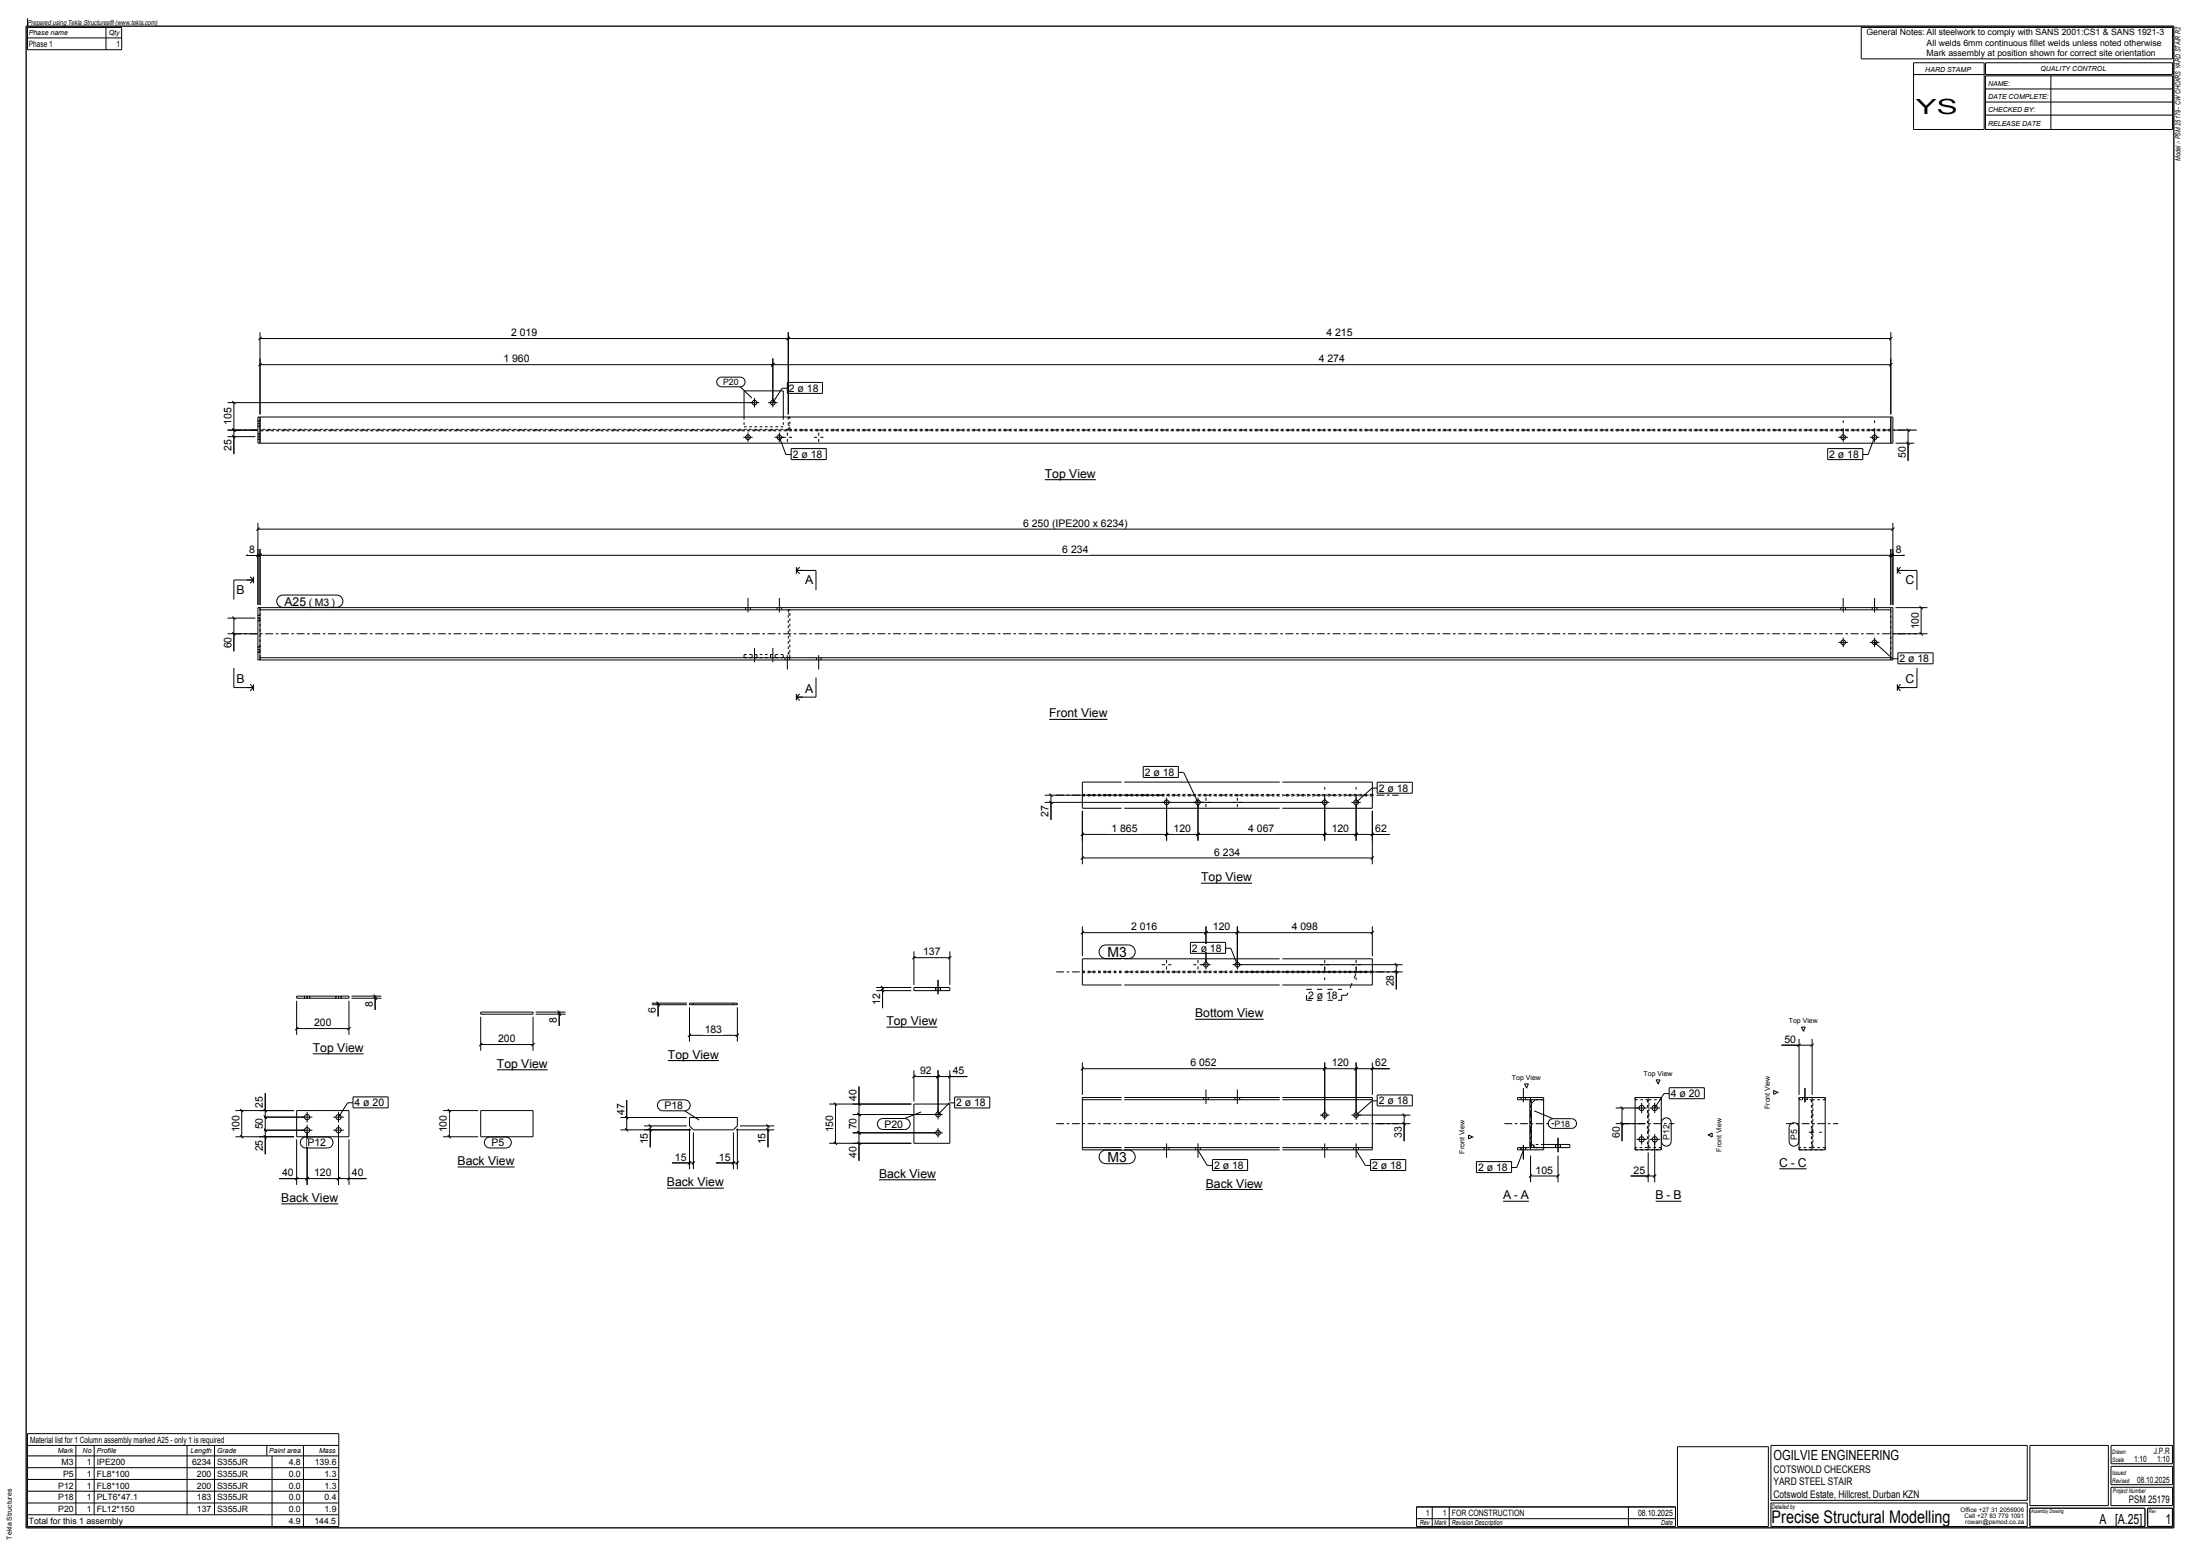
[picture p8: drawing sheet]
<svg xmlns="http://www.w3.org/2000/svg" width="841mm" height="594mm" viewBox="0 0 841 594" stroke-linecap="round" stroke-linejoin="round" font-family="sans-serif">
<path d="M10 10h821v574h-821z" fill="none" stroke="#000" stroke-width=".5"/>
<path d="M401.1 275h22.3" fill="none" stroke="#000" stroke-width=".4"/>
<path d="M401.1 270.7h22.3v3.5h-22.3z" fill-rule="evenodd" fill="#fefefb"/>
<path d="M399.4 183.4h19.5" fill="none" stroke="#000" stroke-width=".4"/>
<path d="M399.4 179.1h19.5v3.5h-19.5z" fill-rule="evenodd" fill="#fefefb"/>
<path d="M574.6 459.2h9.9" fill="none" stroke="#000" stroke-width=".4"/>
<g fill="#fefefb">
<path d="M574.6 454.9h3.1v3.5h-3.1z" fill-rule="evenodd"/>
<path d="M578.8 454.9h1.5v3.5h-1.5z" fill-rule="evenodd"/>
<path d="M581.4 454.9h3.1v3.5h-3.1z" fill-rule="evenodd"/>
</g>
<path d="M582.8 414.3h1.5l-.8 1.5zM561.4 433.9l1.5 .7-1.5 .8zM632.9 459.2h9.9" fill="none" stroke="#000" stroke-width=".4"/>
<g fill="#fefefb">
<path d="M632.9 454.9h3.1v3.5h-3.1z" fill-rule="evenodd"/>
<path d="M637.1 454.9h1.5v3.5h-1.5z" fill-rule="evenodd"/>
<path d="M639.7 454.9h3.1v3.5h-3.1z" fill-rule="evenodd"/>
</g>
<path d="M633.1 412.8h1.5l-.8 1.5zM653 433.8l1.5-.7v1.5zM680.2 446.8h10.4" fill="none" stroke="#000" stroke-width=".4"/>
<g fill="#fefefb">
<path d="M680.2 442.5h3.4v3.5h-3.4z" fill-rule="evenodd"/>
<path d="M684.6 442.5h1.6v3.5h-1.6z" fill-rule="evenodd"/>
<path d="M687.2 442.5h3.4v3.5h-3.4z" fill-rule="evenodd"/>
</g>
<path d="M688.6 392.6h1.5l-.7 1.5zM119.6 402.8h19.4M678 416.8l1.5 .8-1.5 .7z" fill="none" stroke="#000" stroke-width=".4"/>
<path d="M119.6 398.6h19.4v3.5h-19.4z" fill-rule="evenodd" fill="#fefefb"/>
<path d="M107.5 460.2h21.8" fill="none" stroke="#000" stroke-width=".4"/>
<path d="M107.5 455.9h21.8v3.5h-21.8z" fill-rule="evenodd" fill="#fefefb"/>
<path d="M189.9 408.9h19.5" fill="none" stroke="#000" stroke-width=".4"/>
<path d="M189.9 404.7h19.5v3.5h-19.5z" fill-rule="evenodd" fill="#fefefb"/>
<path d="M174.9 446.1h21.8" fill="none" stroke="#000" stroke-width=".4"/>
<path d="M174.9 441.8h21.8v3.5h-21.8z" fill-rule="evenodd" fill="#fefefb"/>
<path d="M255.3 405.4h19.5" fill="none" stroke="#000" stroke-width=".4"/>
<path d="M255.3 401.1h19.5v3.5h-19.5z" fill-rule="evenodd" fill="#fefefb"/>
<path d="M254.9 454.2h21.8" fill="none" stroke="#000" stroke-width=".4"/>
<path d="M254.9 449.9h21.8v3.5h-21.8z" fill-rule="evenodd" fill="#fefefb"/>
<path d="M338.9 392.6h19.4" fill="none" stroke="#000" stroke-width=".4"/>
<path d="M338.9 388.4h19.4v3.5h-19.4z" fill-rule="evenodd" fill="#fefefb"/>
<path d="M336 451h21.8" fill="none" stroke="#000" stroke-width=".4"/>
<path d="M336 446.7h21.8v3.5h-21.8z" fill-rule="evenodd" fill="#fefefb"/>
<path d="M459.2 337.6h19.4" fill="none" stroke="#000" stroke-width=".4"/>
<path d="M459.2 333.3h19.4v3.5h-19.4z" fill-rule="evenodd" fill="#fefefb"/>
<path d="M460.9 454.7h21.8" fill="none" stroke="#000" stroke-width=".4"/>
<path d="M460.9 450.4h21.8v3.5h-21.8z" fill-rule="evenodd" fill="#fefefb"/>
<path d="M456.9 389.6h26.1" fill="none" stroke="#000" stroke-width=".4"/>
<path d="M456.9 385.4h26.1v3.5h-26.1z" fill-rule="evenodd" fill="#fefefb"/>
<g fill="none" stroke="#000" stroke-width=".38" stroke-dasharray="1 1 1 1" stroke-linecap="butt">
<path d="M284.4 159.4v3.7M299.4 159.4v3.7M301.3 159.4v4.7M301.9 159.4h-.6M299.4 163.1h-15M301.3 164.1h.6M301.3 164.1h-201.9M301.9 164.1v-4.7M301.9 162.6h-.6M722.8 164.7h-623.4M722.8 164.1h-420.9M301.3 234.6h.6"/>
<path d="M301.3 233.1v18.3M301.9 233.1h-.6M99.4 251.4v-18.3M284.4 250.2v1.2M284.4 251.4h15M299.4 251.4v-1.2M299.4 250.2h-15M301.3 249.9h.6M301.3 251.4h.6M301.9 251.4v-18.3M722.8 252.3v-20M428.8 304.2h-15"/>
<path d="M428.8 303.7h-15M489.2 304.2h-59.4M489.2 303.7h-59.4M524.6 304.2h-34.4M524.6 303.7h-34.4M428.8 371.2h-15M428.8 371.8h-15M489.2 371.2h-59.4M489.2 371.8h-59.4M524.6 371.2h-34.4M524.6 371.8h-34.4M625.1 419.5v.9"/>
<path d="M635.1 419.5h-10M687.7 419.5h10M687.7 419.5v.9M585.4 421.9v15.3M586.4 438.2v-.7M590.1 437.5h-3.7M590.1 420.4h-3.2M590.1 438.7h-3.2M590.1 438.7h-3.7M625.1 439.5h10M625.1 420.4h4.7M625.1 438.7v.8"/>
<path d="M629.8 420.4v18.3M629.8 438.7h-4.7M630.3 438.7v-18.3M630.3 420.4h4.8M635.1 439.5v-.8M635.1 438.7h-4.8M635.1 420.4v-.9M687.7 420.4h4.8M687.7 438.7v.8M687.7 439.5h10M692.5 420.4v18.3M692.5 438.7h-4.8"/>
<path d="M693 438.7v-18.3M697.7 438.7h-4.7M697.7 420.4h-4.7"/>
</g>
<g fill="none" stroke="#000" stroke-width=".38" stroke-dasharray="2 2" stroke-linecap="butt">
<path d="M703.7 164.7v-.6M704.6 165.7v-5M705.5 164.7v-.6M715.7 164.7v-.6M716.6 165.7v-5M717.5 164.7v-.6M505.5 303.7v.5M506.4 305.8v-5M507.3 303.7v.5M517.5 303.7v.5M518.4 305.8v-5M519.3 303.7v.5"/>
<path d="M505.5 371.8v-.6M506.4 369.6v5M507.3 371.8v-.6M517.5 371.8v-.6M518.4 369.6v5M518.4 372.1l-3.5 8.3M519.3 371.8v-.6M514.9 380.4h-2M691.5 432.8h5M692.5 431.9h.5M692.5 433.7h.5"/>
</g>
<g fill="none" stroke="#000" stroke-width=".38">
<path d="M10.5 10.5h36v8.5h-36zM10.5 7v3M10.5 14.5h36M40.5 10.5v8.5M711.5 10.5h119v12h-119zM731.5 24h27v25.5h-27zM731.5 28.5h27M759 24h71.5v4.5h-71.5zM759 29h71.5v20.5h-71.5zM759 34h71.5M759 39h71.5M784 29v20.5"/>
<path d="M759 44h71.5M99.4 127v31.4M99.4 129.4h623.4M99.4 139.4h623.4M100 128.8l-1.2 1.2M100 138.8l-1.2 1.2M295.4 137v18.7M296 138.8l-1.2 1.2M301.3 127v31.4M301.9 128.8l-1.2 1.2M722.8 127v31.4M723.4 138.8l-1.2 1.2"/>
<path d="M723.4 128.8l-1.2 1.2M87 153.9h203.2M88.8 153.3l1.2 1.2M89.4 153.9v19.7M98.6 159.4h625v10h-625zM99.4 159.4v10M283 147.9l4.5 4.3M284.4 159.4v-10h15v10M288.4 152.1v3.6M293.6 153.9h3.6M301 148.4h-2l-3.6 5.5M722.8 159.4v10"/>
<path d="M87 166.9h10.6M87 164.4h11.4M88.8 163.8l1.2 1.2M88.8 166.3l1.2 1.2M98.6 166.9h.8M98.6 167.9h.8M98.6 165.9h.8M98.6 161.9h.8M98.6 162.9h.8M98.6 160.9h.8M284.1 167.1h3.6M285.9 165.4v3.6"/>
<path d="M296.1 167.1l4.3 .1M297.9 165.4v3.6M297.9 167.1l2.5 6.6h2M301 165.4v1.2M301 167.8v1.2M301.6 167.2h1.2M311.2 167.2h1.2M313 165.4v1.2M313 167.8v1.2M313.6 167.2h1.2M702.8 167.1h3.6M704.6 165.4v3.6"/>
<path d="M714.8 167.1h3.6M716.6 165.4v3.6M716.6 167.1l-2.5 6.6h-2M723.8 164.4h8M724.6 169.4h7.2M728.8 168.8l1.2 1.2M728.8 163.8l1.2 1.2M729.4 164.4v11.7M98.6 199.9v31.4M723.6 199.9v31.4M94.1 212.3h634M98.6 202.3h625"/>
<path d="M99.2 211.7l-1.2 1.2M99.2 201.7l-1.2 1.2M99.4 209.9v21.4M100 211.7l-1.2 1.2M304.4 218h7.5v7.5M722.8 209.9v21.4M723.4 211.7l-1.2 1.2M724.2 211.7l-1.2 1.2M724.2 201.7l-1.2 1.2M725.3 218h7.5v7.5M87 236.3h10.6M88.8 235.7l1.2 1.2"/>
<path d="M89.4 236.3v12.7M96.9 221.7h-7.5v7.5M98.6 232.3h625v20h-625zM98.6 236.3h.8M98.6 237.3h.8M98.6 235.3h.8M99.4 232.3v20M99.4 233.1h623.4M285 232.3v.8M285.9 228.6v5.5M286.8 232.3v.8M297 232.3v.8"/>
<path d="M297.9 228.6v5.5M298.8 232.3v.8M703.7 232.3v.8M704.6 228.6v5.5M705.5 232.3v.8M715.7 232.3v.8M716.6 228.6v5.5M717.5 232.3v.8M722.8 232.3v20M724.6 232.3h12.2M733.8 231.7l1.2 1.2M734.4 232.3v10"/>
<path d="M87 242.3h11.4M88.8 241.7l1.2 1.2M89.4 255.3v7.5h7.5M98.6 248.3h.8M98.6 249.3h.8M98.6 247.3h.8M99.4 251.4h623.4M287.5 250.2v1.2M288.4 247.7v5.5M289.3 250.2v1.2M294.5 250.2v1.2M295.4 247.7v5.5"/>
<path d="M296.3 250.2v1.2M300.1 251.4v.9M301 250.4v5.5M301.9 251.4v.9M311.9 259v7.5h-7.5M312.1 251.4v.9M313 250.4v5.5M313.9 251.4v.9M702.8 245.5h3.6M704.6 243.7v3.6M714.8 245.5h3.6M716.6 243.7v3.6"/>
<path d="M716.6 245.5l6.9 6.3h2M723.8 242.3h13M732.8 255.3v7.5h-7.5M733.8 241.7l1.2 1.2M428.8 298.9h-15v10h15M429.8 298.9h59.4M450.5 295.2h2l5.5 11.5M490.2 298.9h34.4v10h-34.4M399.4 306.7h108.8M399.4 303.9h45.6M401.2 306.1l1.2 1.2M401.2 303.3l1.2 1.2"/>
<path d="M401.8 303.9v9.5M413.8 309.9v20.4M413.8 318.9h117.5M414.4 318.3l-1.2 1.2M429.8 308.9h59.4M446 304.9v16.4M446.6 318.3l-1.2 1.2M458 304.9v16.4M458.6 318.3l-1.2 1.2M461 304.9v1.2M461 307.3v1.2M473 304.9v1.2"/>
<path d="M473 307.3v1.2M506.4 304.9v16.4M507 318.3l-1.2 1.2M516.6 306.7h3.6M518.4 304.9v16.4M519 318.3l-1.2 1.2M524.6 309.9v20.4M525.2 318.3l-1.2 1.2M526.5 301.2h-2l-6.1 5.5M413.8 327.9h110.8M414.4 327.3l-1.2 1.2M525.2 327.3l-1.2 1.2"/>
<path d="M413.8 354.1v11.4M413.8 356.5h110.8M414.4 355.9l-1.2 1.2M461 354.1v16.4M461.6 355.9l-1.2 1.2M473 354.1v16.4M473.6 355.9l-1.2 1.2M524.6 354.1v11.4M525.2 355.9l-1.2 1.2M335 377.5h13.4M335 378.7h13.4M336.8 378.1l1.2 1.2"/>
<path d="M336.8 376.9l1.2 1.2M337.4 377.5v7.9M349.4 363.7v12.8M349.4 377.5h13.7v1.2h-13.7zM349.4 366.1h13.7M350 365.5l-1.2 1.2M357.7 377.5v1.2M358.6 374.5v5.5M359.5 377.5v1.2M363.1 363.7v12.8M363.7 365.5l-1.2 1.2M428.8 366.5h-15v10h15"/>
<path d="M429.8 366.5h59.4M429.8 376.5h59.4M444.2 368.7h1.2M446 366.9v1.2M446 369.3v1.2M446.6 368.7h1.2M456.2 368.7h1.2M458 366.9v1.2M458 369.3v1.2M462.8 368.7h-4.2M468.5 362.5h2l2.5 6.2M471.2 368.7h65"/>
<path d="M474 371.5h62.2M490.2 366.5h34.4v10h-34.4M506.4 366.9v1.2M506.4 369.3v1.2M518.4 366.9v1.2M518.4 369.3v1.2M533.2 370.9l1.2 1.2M533.2 368.1l1.2 1.2M533.8 368.7v9.5M113.4 380.8h20v.8h-20zM113.4 382.6v13M113.4 393.2h20"/>
<path d="M114 392.6l-1.2 1.2M116.4 380.8v.8M117.4 380.8v.8M118.4 380.8v.8M128.4 380.8v.8M129.4 380.8v.8M130.4 380.8v.8M133.4 382.6v13M134 392.6l-1.2 1.2M134.4 380.8h11.4M134.4 381.6h11.4M142.8 381l1.2 1.2"/>
<path d="M142.8 380.2l1.2 1.2M143.4 380.8v5.2M183.8 386.9h20v.8h-20zM183.8 388.7v13M183.8 399.3h20M184.4 398.7l-1.2 1.2M203.8 388.7v13M204.4 398.7l-1.2 1.2M204.8 387.7h11.4M204.8 386.9h11.4M213.2 387.1l1.2 1.2M213.2 386.3l1.2 1.2"/>
<path d="M213.8 386.9v5.2M249.2 384h13.4M249.2 383.4h13.4M251 383.4l1.2 1.2M251 382.8l1.2 1.2M251.6 383.4v5.1M263.6 383.4h18.3v.6h-18.3zM263.6 385v13.1M263.6 395.7h18.3M264.2 395.1l-1.2 1.2M265.1 383.4v.6M280.4 383.4v.6"/>
<path d="M281.9 385v13.1M282.5 395.1l-1.2 1.2M681 399.5h11.7M687.7 397.1v21.4M688.3 398.9l-1.2 1.2M692.7 397.1v21.4M693.3 398.9l-1.2 1.2M101.4 417.8v23.4M328.4 415.3v28.4M349.4 409.1v11.9M349.4 411.5h20.4M350 410.9l-1.2 1.2"/>
<path d="M358.6 409.1v18.7M359.2 410.9l-1.2 1.2M363.1 409.1v11.9M363.7 410.9l-1.2 1.2M413.8 406.1v12.4M413.8 408.5h117.5M414.4 407.9l-1.2 1.2M428.8 419.5h-15v20h15M429.8 419.5h59.4M460.1 419.5v.9M461 416.5v5.5M461.9 419.5v.9"/>
<path d="M472.1 419.5v.9M473 416.5v5.5M473.9 419.5v.9M490.2 419.5h34.4v20h-34.4M506.4 406.1v21.9M507 407.9l-1.2 1.2M518.4 406.1v21.9M519 407.9l-1.2 1.2M524.6 406.1v12.4M525.2 407.9l-1.2 1.2M581.4 419.5v.9M582.3 415.9v5.5"/>
<path d="M583.2 419.5v.9M625.1 419.5h10v20h-10zM638.1 418h-2l-3.5 5.5M687.7 419.5h10v20h-10zM689.1 419.5v.9M690 415.9v5.5M690.9 419.5v.9M90 424.5h22.4M90 434.5h22.4M91.8 433.9l1.2 1.2M91.8 423.9l1.2 1.2M92.4 424.5v10"/>
<path d="M99 432h20.4M99 427h20.4M100.8 426.4l1.2 1.2M100.8 423.9l1.2 1.2M100.8 431.4l1.2 1.2M100.8 433.9l1.2 1.2M113.4 424.5h20v10h-20zM113.4 435.5v17.4M117.4 425v4M117.4 430v22.9M127.4 432h4M127.4 427h4"/>
<path d="M129.4 425v4M129.4 430v22.9M133.4 435.5v17.4M134.9 421.5h-2l-3.5 5.5M169.4 424.5h13.4M169.4 434.5h13.4M171.2 433.9l1.2 1.2M171.2 423.9l1.2 1.2M171.8 424.5v10M183.8 424.5h20v10h-20zM237.2 431.9h26.9M237.2 427.2h25.4"/>
<path d="M239 431.3l1.2 1.2M239 426.6l1.2 1.2M239.6 420.5v11.4M246.2 430.4h16.4M248 431.3l1.2 1.2M248 429.8l1.2 1.2M248.6 430.4v8.2M261.7 424.6l5.6 3.5M263.6 427.2h18.3v3.2l-1.5 1.5h-15.3l-1.5-1.5zM263.6 431.4v15.5M265.1 432.9v14M280.4 432.9v14"/>
<path d="M281.4 431.9h14.6M281.9 431.4v15.5M282.9 430.4h13.1M293 431.3l1.2 1.2M293 429.8l1.2 1.2M293.6 430.4v8.2M317 422h31.4M317 437h31.4M318.8 436.4l1.2 1.2M318.8 421.4l1.2 1.2M319.4 422v15M326 426h34.4"/>
<path d="M326 433h34.4M327.8 425.4l1.2 1.2M327.8 421.4l1.2 1.2M327.8 436.4l1.2 1.2M327.8 432.4l1.2 1.2M349.4 422h13.7v15h-13.7zM352.1 425l-6.3 2.5M358.6 431.2v3.6M364.9 421.6h-2l-4.3 4.4M413.8 438.7h15M413.8 420.4h15M429.8 438.7h59.4"/>
<path d="M429.8 439.5h59.4M429.8 420.4h59.4M445.1 438.7v.8M446 437.1v5.5M446.9 438.7v.8M457.1 438.7v.8M458 437.1v5.5M458 439.7l3.5 5.8h2M458.9 438.7v.8M490.2 438.7h34.4M490.2 420.4h34.4M504.6 426.2h3.6"/>
<path d="M505.5 438.7v.8M506.4 437.1v5.5M507.3 438.7v.8M516.6 426.2h22.6M517.5 438.7v.8M518.4 437.1v5.5M518.4 439.7l3.5 5.8h2M519.3 438.7v.8M525.6 429.5h13.6M526.5 420.8h-2l-6.1 5.4M536.2 428.9l1.2 1.2M536.2 425.6l1.2 1.2"/>
<path d="M536.8 426.2v10M581.4 438.7v.8M582.3 437.7v5.5M582.3 439.7l-2.5 6.6h-2M583.2 438.7v.8M585.4 437.2l1.5 1.5M586.4 438.2v.5M586.5 424.6l7.2 3M586.9 420.4l-1.5 1.5M590.1 437.5h10v1.2h-14.7v-18.3h4.7v-.9h-10v.9h4.7v18.3h-4.7v.8h10v-.8M590.1 420.4v18.3M594.7 437.5v1.2"/>
<path d="M595.6 434.9v5.5M596.5 437.5v1.2M617.7 423.5h11.9M617.7 429.5h11.1M619.5 428.9l1.2 1.2M619.5 422.9l1.2 1.2M620.1 423.5v12.7M625.6 435.5h4M627.6 421.5v4M627.6 433.5v4M630.6 423.5h4M630.6 435.5h4"/>
<path d="M632.6 421.5v4M632.6 433.5v18.4M697.7 438.7h.1M697.7 420.4h.1M106.7 450.5h33.4M114 449.9l-1.2 1.2M118 449.9l-1.2 1.2M130 449.9l-1.2 1.2M134 449.9l-1.2 1.2M256.9 444.5h8.2M264.2 443.9l-1.2 1.2M265.7 443.9l-1.2 1.2"/>
<path d="M273.7 444.5h8.2M281 443.9l-1.2 1.2M282.5 443.9l-1.2 1.2M585.1 449.5h10.5M585.1 441.7v10.2M585.7 448.9l-1.2 1.2M595.6 441.7v10.2M596.2 448.9l-1.2 1.2M623.4 449.5h9.2M630.1 440.5v11.4M630.7 448.9l-1.2 1.2M633.2 448.9l-1.2 1.2"/>
<path d="M10.5 548h119v35.5h-119zM10.5 552.5h119M10.5 556.5h119M29 552.5v26.5M36 552.5v26.5M71.5 552.5v26.5M82 552.5v26.5M102 552.5v4M104 556.5v27M116 552.5v31M641.2 553h34.8v30.5h-34.8zM677 552.5h98v21h-98z"/>
<path d="M776 552.5h30v23h-30zM807 552.5h23.5v7h-23.5zM10.5 561h119M10.5 565.5h119M10.5 570h119M10.5 574.5h119M10.5 579h119M541.5 576h99v7.5h-99zM547.5 576v7.5M554 576v7.5M622.5 576v7.5M677 574.5h98v9h-98z"/>
<path d="M807 560.5h23.5v7h-23.5zM807 568.5h23.5v7h-23.5zM541.5 580.5h99M628 583.5h.1"/>
<circle cx="288.4" cy="153.9" r=".9"/>
<circle cx="295.4" cy="153.9" r=".9"/>
<circle cx="285.9" cy="167.1" r=".9"/>
<circle cx="297.9" cy="167.1" r=".9"/>
<circle cx="704.6" cy="167.1" r=".9"/>
<circle cx="716.6" cy="167.1" r=".9"/>
<circle cx="704.6" cy="245.5" r=".9"/>
<circle cx="716.6" cy="245.5" r=".9"/>
<circle cx="446" cy="306.7" r=".9"/>
<circle cx="458" cy="306.7" r=".9"/>
<circle cx="506.4" cy="306.7" r=".9"/>
<circle cx="518.4" cy="306.7" r=".9"/>
<circle cx="461" cy="368.7" r=".9"/>
<circle cx="473" cy="368.7" r=".9"/>
<circle cx="117.4" cy="432" r="1"/>
<circle cx="117.4" cy="427" r="1"/>
<circle cx="129.4" cy="432" r="1"/>
<circle cx="129.4" cy="427" r="1"/>
<circle cx="358.6" cy="433" r=".9"/>
<circle cx="358.6" cy="426" r=".9"/>
<circle cx="506.4" cy="426.2" r=".9"/>
<circle cx="518.4" cy="426.2" r=".9"/>
<circle cx="627.6" cy="423.5" r="1"/>
<circle cx="627.6" cy="435.5" r="1"/>
<circle cx="632.6" cy="423.5" r="1"/>
<circle cx="632.6" cy="435.5" r="1"/>
</g>
<g fill="none" stroke="#000" stroke-width=".38" stroke-dasharray="3 1 1 1" stroke-linecap="butt">
<path d="M89.4 164.4h643.4M89.4 242.3h643.4M403.8 303.9h25M429.8 303.9h59.4M490.2 303.9h44.4M403.8 371.5h25M429.8 371.5h59.4M490.2 371.5h44.4M403.8 429.5h25M429.8 429.5h59.4M490.2 429.5h44.4M575.1 429.5h20"/>
<path d="M585.1 439.5v-20M620.1 429.5h20M630.1 439.5v-20M682.7 429.5h20M692.7 439.5v-20"/>
</g>
<path d="M776 576.5h44v7h-44zM821 576.5h9.5v7h-9.5z" fill="none" stroke="#000" stroke-width=".5"/>
<g fill="#fefefb">
<path d="M405.5 207.8h11.2v4.2h-11.2z" fill-rule="evenodd"/>
<path d="M729.9 233.3h4.2v7.9h-4.2z" fill-rule="evenodd"/>
<path d="M307.8 261.2h3.1v3.5h-3.1z" fill-rule="evenodd"/>
</g>
<path d="M304.4 266.5h2.5M304.4 266.5l1.3 1.2M304.4 265.2v2.5M305.7 265.2l-1.3 1.3" fill="none" stroke="#000" stroke-width=".4"/>
<path d="M307.8 219.8h3.1v3.5h-3.1z" fill-rule="evenodd" fill="#fefefb"/>
<path d="M304.4 218h2.5M304.4 218l1.3 1.3M304.4 216.8v2.5M305.7 216.8l-1.3 1.2" fill="none" stroke="#000" stroke-width=".4"/>
<path d="M90.4 223.4h3.1v3.5h-3.1z" fill-rule="evenodd" fill="#fefefb"/>
<path d="M94.4 221.7h2.5M95.7 220.4l1.2 1.3M96.9 220.4v2.5M96.9 221.7l-1.2 1.2" fill="none" stroke="#000" stroke-width=".4"/>
<path d="M90.4 257.6h3.1v3.5h-3.1z" fill-rule="evenodd" fill="#fefefb"/>
<path d="M94.4 262.8h2.5M95.7 261.6l1.2 1.2M96.9 261.6v2.5M96.9 262.8l-1.2 1.3" fill="none" stroke="#000" stroke-width=".4"/>
<path d="M728.4 257.6h3.4v3.5h-3.4z" fill-rule="evenodd" fill="#fefefb"/>
<path d="M725.3 262.8h2.5M725.3 262.8l1.2 1.3M725.3 261.6v2.5M726.5 261.6l-1.2 1.2" fill="none" stroke="#000" stroke-width=".4"/>
<path d="M728.4 219.8h3.4v3.5h-3.4z" fill-rule="evenodd" fill="#fefefb"/>
<path d="M725.3 218h2.5M725.3 218l1.2 1.3M725.3 216.8v2.5M726.5 216.8l-1.2 1.2" fill="none" stroke="#000" stroke-width=".4"/>
<g fill="#fefefb">
<path d="M108.7 228.1h8.3v3.5h-8.3z" fill-rule="evenodd"/>
<path d="M108.7 228.1h8.3v3.5h-8.3z" fill-rule="evenodd"/>
<path d="M118.1 228.6h1.3v3h-1.3z" fill-rule="evenodd"/>
<path d="M118.1 228.6h1.3v3h-1.3z" fill-rule="evenodd"/>
<path d="M120.3 228.6h5.6v3h-5.6z" fill-rule="evenodd"/>
<path d="M120.3 228.6h5.6v3h-5.6z" fill-rule="evenodd"/>
<path d="M126.8 228.6h1.3v3h-1.3z" fill-rule="evenodd"/>
<path d="M126.8 228.6h1.3v3h-1.3z" fill-rule="evenodd"/>
</g>
<path d="M106.7 228l1.4-.5h20.6a2.35 2.35 0 0 1 2.4 2.3 2.35 2.35 0 0 1-2.4 2.4h-20.6a2.35 2.35 0 0 1-2.2-1.6 2.35 2.35 0 0 1 .8-2.6z" fill="none" stroke="#000" stroke-width=".38"/>
<g fill="#fefefb">
<path d="M726.1 250.1h11.4v3h-11.4z" fill-rule="evenodd"/>
<path d="M726.1 250.1h11.4v3h-11.4z" fill-rule="evenodd"/>
</g>
<path d="M738.4 250.1v3" fill="none" stroke="#fefefb" stroke-width=".38"/>
<path d="M725.5 249.5h13.5v4.2h-13.5z" fill="none" stroke="#000" stroke-width=".38"/>
<g fill="#fefefb">
<path d="M84.9 242.8h4.2v5.6h-4.2z" fill-rule="evenodd"/>
<path d="M724.1 207.8h3.4v4.2h-3.4z" fill-rule="evenodd"/>
<path d="M94.7 207.8h3.4v4.2h-3.4z" fill-rule="evenodd"/>
<path d="M390.5 197.8h41.2v4.2h-41.2z" fill-rule="evenodd"/>
<path d="M194.8 124.9h11.2v4.2h-11.2z" fill-rule="evenodd"/>
<path d="M191.8 134.9h11.2v4.2h-11.2z" fill-rule="evenodd"/>
<path d="M303 172.1h11.4v3h-11.4z" fill-rule="evenodd"/>
<path d="M303 172.1h11.4v3h-11.4z" fill-rule="evenodd"/>
</g>
<path d="M315.3 172.1v3" fill="none" stroke="#fefefb" stroke-width=".38"/>
<path d="M302.4 171.5h13.5v4.2h-13.5z" fill="none" stroke="#000" stroke-width=".38"/>
<g fill="#fefefb">
<path d="M276.4 144.8h6v2.5h-6z" fill-rule="evenodd"/>
<path d="M276.4 144.8h6v2.5h-6z" fill-rule="evenodd"/>
</g>
<path d="M274.5 144.7l1.3-.5h7.2a1.85 1.85 0 0 1 1.8 1.8 1.85 1.85 0 0 1-1.8 1.9h-7.2a1.85 1.85 0 0 1-1.7-1.2 1.85 1.85 0 0 1 .4-2z" fill="none" stroke="#000" stroke-width=".38"/>
<g fill="#fefefb">
<path d="M699.3 172.1h11.3v3h-11.3z" fill-rule="evenodd"/>
<path d="M699.3 172.1h11.3v3h-11.3z" fill-rule="evenodd"/>
</g>
<path d="M711.5 172.1v3" fill="none" stroke="#fefefb" stroke-width=".38"/>
<path d="M698.7 171.5h13.4v4.2h-13.4z" fill="none" stroke="#000" stroke-width=".38"/>
<g fill="#fefefb">
<path d="M301.6 146.8h11.3v3h-11.3z" fill-rule="evenodd"/>
<path d="M301.6 146.8h11.3v3h-11.3z" fill-rule="evenodd"/>
</g>
<path d="M313.8 146.8v3" fill="none" stroke="#fefefb" stroke-width=".38"/>
<path d="M301 146.2h13.4v4.2h-13.4z" fill="none" stroke="#000" stroke-width=".38"/>
<g fill="#fefefb">
<path d="M724.9 169.9h4.2v5.7h-4.2z" fill-rule="evenodd"/>
<path d="M84.9 155.2h4.2v7.9h-4.2z" fill-rule="evenodd"/>
<path d="M84.9 167.4h4.2v5.7h-4.2z" fill-rule="evenodd"/>
<path d="M503.5 134.9h11.2v4.2h-11.2z" fill-rule="evenodd"/>
<path d="M506.5 124.9h11.2v4.2h-11.2z" fill-rule="evenodd"/>
<path d="M594.3 428.2h5.9v2.5h-5.9z" fill-rule="evenodd"/>
<path d="M594.3 428.2h5.9v2.5h-5.9z" fill-rule="evenodd"/>
</g>
<path d="M592.4 428.2l1.3-.6h7.1a1.85 1.85 0 0 1 1.9 1.9 1.85 1.85 0 0 1-1.9 1.8h-7.1a1.85 1.85 0 0 1-1.7-1.1 1.85 1.85 0 0 1 .4-2z" fill="none" stroke="#000" stroke-width=".38"/>
<g fill="#fefefb">
<path d="M565 444.6h11.3v3h-11.3z" fill-rule="evenodd"/>
<path d="M565 444.6h11.3v3h-11.3z" fill-rule="evenodd"/>
</g>
<path d="M577.2 444.6v3" fill="none" stroke="#fefefb" stroke-width=".38"/>
<path d="M564.4 444h13.4v4.2h-13.4z" fill="none" stroke="#000" stroke-width=".38"/>
<g fill="#fefefb">
<path d="M586.4 445h7.9v4.2h-7.9z" fill-rule="evenodd"/>
<path d="M635.8 429.7h2.5v6h-2.5z" fill-rule="evenodd"/>
<path d="M635.8 429.7h2.5v6h-2.5z" fill-rule="evenodd"/>
</g>
<path d="M635.7 427.8a1.85 1.85 0 0 1 2-.4 1.85 1.85 0 0 1 1.2 1.7v7.2a1.85 1.85 0 0 1-1.9 1.8 1.85 1.85 0 0 1-1.8-1.8v-7.2z" fill="none" stroke="#000" stroke-width=".38"/>
<g fill="#fefefb">
<path d="M638.7 416.4h11.3v3h-11.3z" fill-rule="evenodd"/>
<path d="M638.7 416.4h11.3v3h-11.3z" fill-rule="evenodd"/>
</g>
<path d="M650.9 416.4v3" fill="none" stroke="#fefefb" stroke-width=".38"/>
<path d="M638.1 415.8h13.4v4.2h-13.4z" fill="none" stroke="#000" stroke-width=".38"/>
<g fill="#fefefb">
<path d="M615.6 430h4.2v5.7h-4.2z" fill-rule="evenodd"/>
<path d="M623.9 445h5.6v4.2h-5.6z" fill-rule="evenodd"/>
<path d="M684.5 431.6h2.5v4.1h-2.5z" fill-rule="evenodd"/>
<path d="M684.5 431.6h2.5v4.1h-2.5z" fill-rule="evenodd"/>
</g>
<path d="M684.5 429.7a1.85 1.85 0 0 1 2-.4 1.85 1.85 0 0 1 1.1 1.7v5.3a1.85 1.85 0 0 1-1.8 1.8 1.85 1.85 0 0 1-1.9-1.8v-5.3z" fill="none" stroke="#000" stroke-width=".38"/>
<g fill="#fefefb">
<path d="M681.6 395h5.6v4.2h-5.6z" fill-rule="evenodd"/>
<path d="M138.9 382.1h4.2v3.4h-4.2z" fill-rule="evenodd"/>
<path d="M119.5 388.7h7.8v4.2h-7.8z" fill-rule="evenodd"/>
<path d="M135.5 419.9h11.4v3h-11.4z" fill-rule="evenodd"/>
<path d="M135.5 419.9h11.4v3h-11.4z" fill-rule="evenodd"/>
</g>
<path d="M147.8 419.9v3" fill="none" stroke="#fefefb" stroke-width=".38"/>
<path d="M134.9 419.3h13.5v4.2h-13.5z" fill="none" stroke="#000" stroke-width=".38"/>
<g fill="#fefefb">
<path d="M96.9 418.3h4.2v5.7h-4.2z" fill-rule="evenodd"/>
<path d="M117.5 435.2h7.1v3h-7.1z" fill-rule="evenodd"/>
<path d="M117.5 435.2h7.1v3h-7.1z" fill-rule="evenodd"/>
</g>
<path d="M115.4 435.2l1.5-.6h8.3a2.1 2.1 0 0 1 2.1 2.1 2.1 2.1 0 0 1-2.1 2.1h-8.3a2.1 2.1 0 0 1-1.9-1.3 2.1 2.1 0 0 1 .4-2.3z" fill="none" stroke="#000" stroke-width=".38"/>
<g fill="#fefefb">
<path d="M96.9 426.7h4.2v5.6h-4.2z" fill-rule="evenodd"/>
<path d="M96.9 435h4.2v5.7h-4.2z" fill-rule="evenodd"/>
<path d="M87.9 425.6h4.2v7.8h-4.2z" fill-rule="evenodd"/>
<path d="M133.9 446h5.7v4.2h-5.7z" fill-rule="evenodd"/>
<path d="M119.5 446h7.8v4.2h-7.8z" fill-rule="evenodd"/>
<path d="M107.2 446h5.7v4.2h-5.7z" fill-rule="evenodd"/>
<path d="M189.8 394.8h7.9v4.2h-7.9z" fill-rule="evenodd"/>
<path d="M209.3 388.2h4.2v3.4h-4.2z" fill-rule="evenodd"/>
<path d="M187.9 435.2h4.9v3h-4.9z" fill-rule="evenodd"/>
<path d="M187.9 435.2h4.9v3h-4.9z" fill-rule="evenodd"/>
</g>
<path d="M185.8 435.2l1.5-.6h6.1a2.1 2.1 0 0 1 2.1 2.1 2.1 2.1 0 0 1-2.1 2.1h-6.1a2.1 2.1 0 0 1-2-1.3 2.1 2.1 0 0 1 .5-2.3z" fill="none" stroke="#000" stroke-width=".38"/>
<g fill="#fefefb">
<path d="M167.3 425.6h4.2v7.8h-4.2z" fill-rule="evenodd"/>
<path d="M268.8 391.2h7.9v4.2h-7.9z" fill-rule="evenodd"/>
<path d="M247.1 384.6h4.2v3.4h-4.2z" fill-rule="evenodd"/>
<path d="M244.1 432.4h4.2v5.6h-4.2z" fill-rule="evenodd"/>
<path d="M254 421h7.1v3h-7.1z" fill-rule="evenodd"/>
<path d="M254 421h7.1v3h-7.1z" fill-rule="evenodd"/>
</g>
<path d="M251.9 421l1.5-.6h8.3a2.1 2.1 0 0 1 2.1 2.1 2.1 2.1 0 0 1-2.1 2.1h-8.3a2.1 2.1 0 0 1-1.9-1.3 2.1 2.1 0 0 1 .4-2.3z" fill="none" stroke="#000" stroke-width=".38"/>
<g fill="#fefefb">
<path d="M289.1 432.4h4.2v5.6h-4.2z" fill-rule="evenodd"/>
<path d="M274.2 440h5.6v4.2h-5.6z" fill-rule="evenodd"/>
<path d="M257.4 440h5.6v4.2h-5.6z" fill-rule="evenodd"/>
<path d="M235.1 421h4.2v5.6h-4.2z" fill-rule="evenodd"/>
<path d="M332.9 379.2h4.2v5.6h-4.2z" fill-rule="evenodd"/>
<path d="M352.3 361.6h7.9v4.2h-7.9z" fill-rule="evenodd"/>
<path d="M323.9 415.8h4.2v5.7h-4.2z" fill-rule="evenodd"/>
<path d="M323.9 437.5h4.2v5.7h-4.2z" fill-rule="evenodd"/>
<path d="M365.5 419.9h11.4v3h-11.4z" fill-rule="evenodd"/>
<path d="M365.5 419.9h11.4v3h-11.4z" fill-rule="evenodd"/>
</g>
<path d="M377.8 419.9v3" fill="none" stroke="#fefefb" stroke-width=".38"/>
<path d="M364.9 419.3h13.5v4.2h-13.5z" fill="none" stroke="#000" stroke-width=".38"/>
<g fill="#fefefb">
<path d="M338.1 428.1h7.1v3h-7.1z" fill-rule="evenodd"/>
<path d="M338.1 428.1h7.1v3h-7.1z" fill-rule="evenodd"/>
</g>
<path d="M336 428.2l1.5-.7h8.3a2.1 2.1 0 0 1 2.1 2.1 2.1 2.1 0 0 1-2.1 2.1h-8.3a2.1 2.1 0 0 1-1.9-1.3 2.1 2.1 0 0 1 .4-2.2z" fill="none" stroke="#000" stroke-width=".38"/>
<g fill="#fefefb">
<path d="M323.9 426.7h4.2v5.6h-4.2z" fill-rule="evenodd"/>
<path d="M314.9 425.6h4.2v7.8h-4.2z" fill-rule="evenodd"/>
<path d="M363.6 407h5.7v4.2h-5.7z" fill-rule="evenodd"/>
<path d="M351.2 407h5.6v4.2h-5.6z" fill-rule="evenodd"/>
<path d="M397.3 307.2h4.2v5.7h-4.2z" fill-rule="evenodd"/>
<path d="M437.6 293.6h11.4v3h-11.4z" fill-rule="evenodd"/>
<path d="M437.6 293.6h11.4v3h-11.4z" fill-rule="evenodd"/>
</g>
<path d="M449.9 293.6v3" fill="none" stroke="#fefefb" stroke-width=".38"/>
<path d="M437 293h13.5v4.2h-13.5z" fill="none" stroke="#000" stroke-width=".38"/>
<g fill="#fefefb">
<path d="M527.1 299.6h11.3v3h-11.3z" fill-rule="evenodd"/>
<path d="M527.1 299.6h11.3v3h-11.3z" fill-rule="evenodd"/>
</g>
<path d="M539.3 299.6v3" fill="none" stroke="#fefefb" stroke-width=".38"/>
<path d="M526.5 299h13.4v4.2h-13.4z" fill="none" stroke="#000" stroke-width=".38"/>
<g fill="#fefefb">
<path d="M525.1 314.4h5.7v4.3h-5.7z" fill-rule="evenodd"/>
<path d="M508.5 314.4h7.8v4.3h-7.8z" fill-rule="evenodd"/>
<path d="M476.6 314.4h11.2v4.3h-11.2z" fill-rule="evenodd"/>
<path d="M448 314.4h7.9v4.3h-7.9z" fill-rule="evenodd"/>
<path d="M424.3 314.4h11.2v4.3h-11.2z" fill-rule="evenodd"/>
<path d="M463.6 323.4h11.2v4.2h-11.2z" fill-rule="evenodd"/>
<path d="M454.5 404h11.2v4.2h-11.2z" fill-rule="evenodd"/>
<path d="M532.3 430h4.2v5.7h-4.2z" fill-rule="evenodd"/>
<path d="M423.4 440.2h7.4v4h-7.4z" fill-rule="evenodd"/>
<path d="M423.4 440.2h7.4v4h-7.4z" fill-rule="evenodd"/>
</g>
<path d="M420.7 440.6l.9-.7 1.2-.3h8.6a2.6 2.6 0 0 1 2.6 2.6 2.6 2.6 0 0 1-2.6 2.6h-8.6a2.6 2.6 0 0 1-2.4-1.5 2.6 2.6 0 0 1 .3-2.7z" fill="none" stroke="#000" stroke-width=".38"/>
<g fill="#fefefb">
<path d="M464.1 443.8h11.3v3h-11.3z" fill-rule="evenodd"/>
<path d="M464.1 443.8h11.3v3h-11.3z" fill-rule="evenodd"/>
</g>
<path d="M476.3 443.8v3" fill="none" stroke="#fefefb" stroke-width=".38"/>
<path d="M463.5 443.2h13.4v4.2h-13.4z" fill="none" stroke="#000" stroke-width=".38"/>
<g fill="#fefefb">
<path d="M524.5 443.8h11.4v3h-11.4z" fill-rule="evenodd"/>
<path d="M524.5 443.8h11.4v3h-11.4z" fill-rule="evenodd"/>
</g>
<path d="M536.8 443.8v3" fill="none" stroke="#fefefb" stroke-width=".38"/>
<path d="M523.9 443.2h13.5v4.2h-13.5z" fill="none" stroke="#000" stroke-width=".38"/>
<g fill="#fefefb">
<path d="M527.1 419.1h11.3v3h-11.3z" fill-rule="evenodd"/>
<path d="M527.1 419.1h11.3v3h-11.3z" fill-rule="evenodd"/>
</g>
<path d="M539.3 419.1v3" fill="none" stroke="#fefefb" stroke-width=".38"/>
<path d="M526.5 418.5h13.4v4.2h-13.4z" fill="none" stroke="#000" stroke-width=".38"/>
<g fill="#fefefb">
<path d="M525.1 404h5.7v4.2h-5.7z" fill-rule="evenodd"/>
<path d="M508.5 404h7.8v4.2h-7.8z" fill-rule="evenodd"/>
<path d="M529.3 372h4.2v5.7h-4.2z" fill-rule="evenodd"/>
<path d="M431.8 352h11.2v4.2h-11.2z" fill-rule="evenodd"/>
<path d="M463.1 352h7.8v4.2h-7.8z" fill-rule="evenodd"/>
<path d="M423.4 361.8h7.4v4h-7.4z" fill-rule="evenodd"/>
<path d="M423.4 361.8h7.4v4h-7.4z" fill-rule="evenodd"/>
</g>
<path d="M420.7 362.2l.9-.7 1.2-.3h8.6a2.6 2.6 0 0 1 2.6 2.6 2.6 2.6 0 0 1-2.6 2.6h-8.6a2.6 2.6 0 0 1-2.4-1.5 2.6 2.6 0 0 1 .3-2.7z" fill="none" stroke="#000" stroke-width=".38"/>
<g fill="#fefefb">
<path d="M500.1 378.8h11.3v3h-11.3z" fill-rule="evenodd"/>
<path d="M500.1 378.8h11.3v3h-11.3z" fill-rule="evenodd"/>
</g>
<path d="M512.3 378.8v3" fill="none" stroke="#fefefb" stroke-width=".38"/>
<path d="M499.5 378.2h13.4M499.5 382.4h13.4M499.5 382.4v-4.2M512.9 382.4v-4.2" fill="none" stroke="#000" stroke-width=".38" stroke-dasharray="2 2" stroke-linecap="butt"/>
<g fill="#fefefb">
<path d="M455.7 360.8h11.3v3h-11.3z" fill-rule="evenodd"/>
<path d="M455.7 360.8h11.3v3h-11.3z" fill-rule="evenodd"/>
</g>
<path d="M467.9 360.8v3" fill="none" stroke="#fefefb" stroke-width=".38"/>
<path d="M455.1 360.2h13.4v4.2h-13.4z" fill="none" stroke="#000" stroke-width=".38"/>
<path d="M493.2 352h11.2v4.2h-11.2z" fill-rule="evenodd" fill="#fefefb"/>
<text font-size="8" x="732.4" y="43.5">YS</text>
<text font-size="6.7" x="677.2" y="582.3">Precise Structural Modelling</text>
<g font-size="5.3">
<text x="423.4" y="365.8">M3</text>
<text x="423.4" y="444.2">M3</text>
<text x="678" y="558">OGILVIE ENGINEERING</text>
<text x="802.5" y="582.5">A [A.25]</text>
<text x="827.8" y="582.5">1</text>
</g>
<g font-size="4.7">
<text x="399.4" y="182.6">Top View</text>
<text x="90.4" y="226.9">B</text>
<text x="307.8" y="223.3">A</text>
<text x="728.4" y="223.3">C</text>
<text x="108.8" y="231.6">A25</text>
<text x="90.4" y="261.1">B</text>
<text x="728.4" y="261.1">C</text>
<text x="307.8" y="264.7">A</text>
<text x="401.1" y="274.2">Front View</text>
<text x="459.2" y="336.8">Top View</text>
<text x="456.9" y="388.9">Bottom View</text>
<text x="338.9" y="391.9">Top View</text>
<text x="119.6" y="402.1">Top View</text>
<text x="255.3" y="404.6">Top View</text>
<text x="189.9" y="408.2">Top View</text>
<text x="174.9" y="445.3">Back View</text>
<text x="680.2" y="446">C - C</text>
<text x="254.9" y="453.4">Back View</text>
<text x="336" y="450.2">Back View</text>
<text x="460.9" y="453.9">Back View</text>
<text x="107.5" y="459.4">Back View</text>
<text x="574.6" y="458.4">A</text>
<text x="578.7" y="458.4">-</text>
<text x="581.4" y="458.4">A</text>
<text x="632.9" y="458.4">B</text>
<text x="637.1" y="458.4">-</text>
<text x="639.7" y="458.4">B</text>
</g>
<g font-size="4">
<text x="195.4" y="128.5">2 019</text>
<text x="507.1" y="128.5">4 215</text>
<text x="192.4" y="138.5">1 960</text>
<text x="504.1" y="138.5">4 274</text>
<text x="301.6" y="149.8">2 ø 18</text>
<text x="88.5" y="162.5" transform="rotate(-90 88.5 162.5)">105</text>
<text x="88.5" y="172.5" transform="rotate(-90 88.5 172.5)">25</text>
<text x="303" y="175.1">2 ø 18</text>
<text x="699.3" y="175.1">2 ø 18</text>
<text x="728.5" y="175" transform="rotate(-90 728.5 175)">50</text>
<text x="391.1" y="201.4">6 250 (IPE200 x 6234)</text>
<text x="95.3" y="211.4">8</text>
<text x="406.1" y="211.4">6 234</text>
<text x="724.7" y="211.4">8</text>
<text x="118.1" y="231.6">(</text>
<text x="120.3" y="231.6">M3</text>
<text x="126.8" y="231.6">)</text>
<text x="733.5" y="240.6" transform="rotate(-90 733.5 240.6)">100</text>
<text x="88.5" y="247.8" transform="rotate(-90 88.5 247.8)">60</text>
<text x="726.1" y="253.1">2 ø 18</text>
<text x="437.6" y="296.6">2 ø 18</text>
<text x="527.1" y="302.6">2 ø 18</text>
<text x="400.9" y="312.3" transform="rotate(-90 400.9 312.3)">27</text>
<text x="424.9" y="318">1 865</text>
<text x="448.6" y="318">120</text>
<text x="477.2" y="318">4 067</text>
<text x="509.1" y="318">120</text>
<text x="525.7" y="318">62</text>
<text x="464.2" y="327">6 234</text>
<text x="432.4" y="355.6">2 016</text>
<text x="463.7" y="355.6">120</text>
<text x="493.8" y="355.6">4 098</text>
<text x="352.9" y="365.2">137</text>
<text x="455.7" y="363.8">2 ø 18</text>
<text x="532.9" y="377.1" transform="rotate(-90 532.9 377.1)">28</text>
<text x="500.1" y="381.8">2 ø 18</text>
<text x="142.5" y="384.9" transform="rotate(-90 142.5 384.9)">8</text>
<text x="250.7" y="387.4" transform="rotate(-90 250.7 387.4)">6</text>
<text x="336.5" y="384.2" transform="rotate(-90 336.5 384.2)">12</text>
<text x="120.1" y="392.3">200</text>
<text x="212.9" y="391" transform="rotate(-90 212.9 391)">8</text>
<text x="269.4" y="394.8">183</text>
<text x="190.4" y="398.4">200</text>
<text x="682.2" y="398.6">50</text>
<text x="455.1" y="407.6">6 052</text>
<text x="509.1" y="407.6">120</text>
<text x="525.7" y="407.6">62</text>
<text x="351.8" y="410.6">92</text>
<text x="364.2" y="410.6">45</text>
<text x="638.7" y="419.4">4 ø 20</text>
<text x="100.5" y="423.4" transform="rotate(-90 100.5 423.4)">25</text>
<text x="135.5" y="422.9">4 ø 20</text>
<text x="254" y="424">P18</text>
<text x="327.5" y="420.9" transform="rotate(-90 327.5 420.9)">40</text>
<text x="365.5" y="422.9">2 ø 18</text>
<text x="527.1" y="422.1">2 ø 18</text>
<text x="100.5" y="431.7" transform="rotate(-90 100.5 431.7)">50</text>
<text x="238.7" y="426" transform="rotate(-90 238.7 426)">47</text>
<text x="327.5" y="431.7" transform="rotate(-90 327.5 431.7)">70</text>
<text x="338.1" y="431.1">P20</text>
<text x="91.5" y="432.8" transform="rotate(-90 91.5 432.8)">100</text>
<text x="170.9" y="432.8" transform="rotate(-90 170.9 432.8)">100</text>
<text x="247.7" y="437.4" transform="rotate(-90 247.7 437.4)">15</text>
<text x="292.7" y="437.4" transform="rotate(-90 292.7 437.4)">15</text>
<text x="318.5" y="432.8" transform="rotate(-90 318.5 432.8)">150</text>
<text x="535.9" y="435.1" transform="rotate(-90 535.9 435.1)">33</text>
<text x="619.2" y="435.1" transform="rotate(-90 619.2 435.1)">60</text>
<text x="100.5" y="440.1" transform="rotate(-90 100.5 440.1)">25</text>
<text x="117.5" y="438.2">P12</text>
<text x="187.9" y="438.2">P5</text>
<text x="258" y="443.6">15</text>
<text x="274.8" y="443.6">15</text>
<text x="327.5" y="442.6" transform="rotate(-90 327.5 442.6)">40</text>
<text x="107.8" y="449.6">40</text>
<text x="120.1" y="449.6">120</text>
<text x="134.5" y="449.6">40</text>
<text x="464.1" y="446.8">2 ø 18</text>
<text x="524.5" y="446.8">2 ø 18</text>
<text x="565" y="447.6">2 ø 18</text>
<text x="587" y="448.6">105</text>
<text x="624.5" y="448.6">25</text>
<text x="678" y="563">COTSWOLD CHECKERS</text>
<text x="678" y="567.5">YARD STEEL STAIR</text>
<text x="678" y="572.5">Cotswold Estate, Hillcrest, Durban KZN</text>
<text x="813.8" y="574.5">PSM 25179</text>
</g>
<g font-size="3.3">
<text x="11" y="18">Phase 1</text>
<text x="44.5" y="18">1</text>
<text x="713.5" y="13.5">General Notes: All steelwork to comply with SANS 2001:CS1 &amp; SANS 1921-3</text>
<text x="736.5" y="17.5">All welds 6mm continuous fillet welds unless noted otherwise</text>
<text x="736.5" y="21.5">Mark assembly at position shown for correct site orientation</text>
<text x="276.4" y="147.3">P20</text>
<text x="594.3" y="430.7">P18</text>
<text x="638.3" y="435.7" transform="rotate(-90 638.3 435.7)">P12</text>
<text x="687" y="435.7" transform="rotate(-90 687 435.7)">P5</text>
<text x="11.5" y="551.5">Material list for 1 Column assembly marked A25 - only 1 is required</text>
<text x="823.4" y="555.7">J.P.R</text>
<text x="23.5" y="560">M3</text>
<text x="33.1" y="560">1</text>
<text x="37" y="560">IPE200</text>
<text x="73.4" y="560">6234 S355JR</text>
<text x="110.4" y="560">4.8</text>
<text x="120.3" y="560">139.6</text>
<text x="815.8" y="559">1:10</text>
<text x="824.6" y="559">1:10</text>
<text x="22.2" y="569">P12</text>
<text x="24.1" y="564.5">P5</text>
<text x="33.1" y="569">1</text>
<text x="33.1" y="564.5">1</text>
<text x="37" y="569">FL8*100</text>
<text x="37" y="564.5">FL8*100</text>
<text x="75.3" y="569">200 S355JR</text>
<text x="75.3" y="564.5">200 S355JR</text>
<text x="110.4" y="569">0.0</text>
<text x="110.4" y="564.5">0.0</text>
<text x="124" y="569">1.3</text>
<text x="124" y="564.5">1.3</text>
<text x="817" y="567">08.10.2025</text>
<text x="22.2" y="573.5">P18</text>
<text x="33.1" y="573.5">1</text>
<text x="37" y="573.5">PLT6*47.1</text>
<text x="75.3" y="573.5">183 S355JR</text>
<text x="110.4" y="573.5">0.0</text>
<text x="124" y="573.5">0.4</text>
<text x="22.2" y="578">P20</text>
<text x="33.1" y="578">1</text>
<text x="37" y="578">FL12*150</text>
<text x="75.3" y="578">137 S355JR</text>
<text x="110.4" y="578">0.0</text>
<text x="124" y="578">1.9</text>
<text x="545" y="579.5">1</text>
<text x="551.5" y="579.5">1 FOR CONSTRUCTION</text>
<text x="626.2" y="579.5">08.10.2025</text>
<text x="11" y="582.5">Total for this 1 assembly</text>
<text x="110.4" y="582.5">4.9</text>
<text x="120.2" y="582.5">144.5</text>
</g>
<g font-size="2.7">
<text x="10.5" y="9.5">Prepared using Tekla Structures® (www.tekla.com)</text>
<text x="11" y="13.5">Phase name</text>
<text x="41.6" y="13.5">Qty</text>
<text x="736" y="27.5">HARD STAMP</text>
<text x="780" y="27">QUALITY CONTROL</text>
<text x="760" y="33">NAME:</text>
<text x="760" y="38">DATE COMPLETE:</text>
<text x="760" y="43">CHECKED BY:</text>
<text x="760" y="48">RELEASE DATE</text>
<text x="833.5" y="61.5" transform="rotate(-90 833.5 61.5)">Model :- PSM 25179 - CW CHCKRS YARD STAIR R2</text>
<text x="683.8" y="391.1">Top View</text>
<text x="578" y="412.8">Top View</text>
<text x="628.3" y="411.3">Top View</text>
<text x="676.5" y="423.9" transform="rotate(-90 676.5 423.9)">Front View</text>
<text x="559.9" y="441" transform="rotate(-90 559.9 441)">Front View</text>
<text x="658" y="440.2" transform="rotate(-90 658 440.2)">Front View</text>
<text x="22.1" y="555.5">Mark</text>
<text x="31.6" y="555.5">No</text>
<text x="37" y="555.5">Profile</text>
<text x="72.8" y="555.5">Length</text>
<text x="83" y="555.5">Grade</text>
<text x="102.9" y="555.5">Paint area</text>
<text x="122" y="555.5">Mass</text>
<text x="542.7" y="583">Rev</text>
<text x="548.3" y="583">Mark</text>
<text x="555" y="583">Revision Description</text>
<text x="635" y="583">Date</text>
<text x="4.5" y="588.5" transform="rotate(-90 4.5 588.5)">Tekla Structures</text>
</g>
<g font-size="2.4">
<text x="807.5" y="555.7">Drawn</text>
<text x="807.5" y="559">Scale</text>
<text x="807.5" y="563.8">Issued</text>
<text x="807.5" y="566.8">Revised</text>
<text x="807.7" y="570.7">Project Number</text>
<text x="677.2" y="576.7">Detailed by</text>
<text x="749.5" y="578">Office +27 31 2056906</text>
<text x="751" y="580.3">Cell +27 83 779 1091</text>
<text x="751.3" y="582.5">rowan@psmod.co.za</text>
</g>
<g font-size="2">
<text x="776.5" y="578.5">Assembly Drawing</text>
<text x="821.5" y="578.5">Rev</text>
</g>
</svg>
